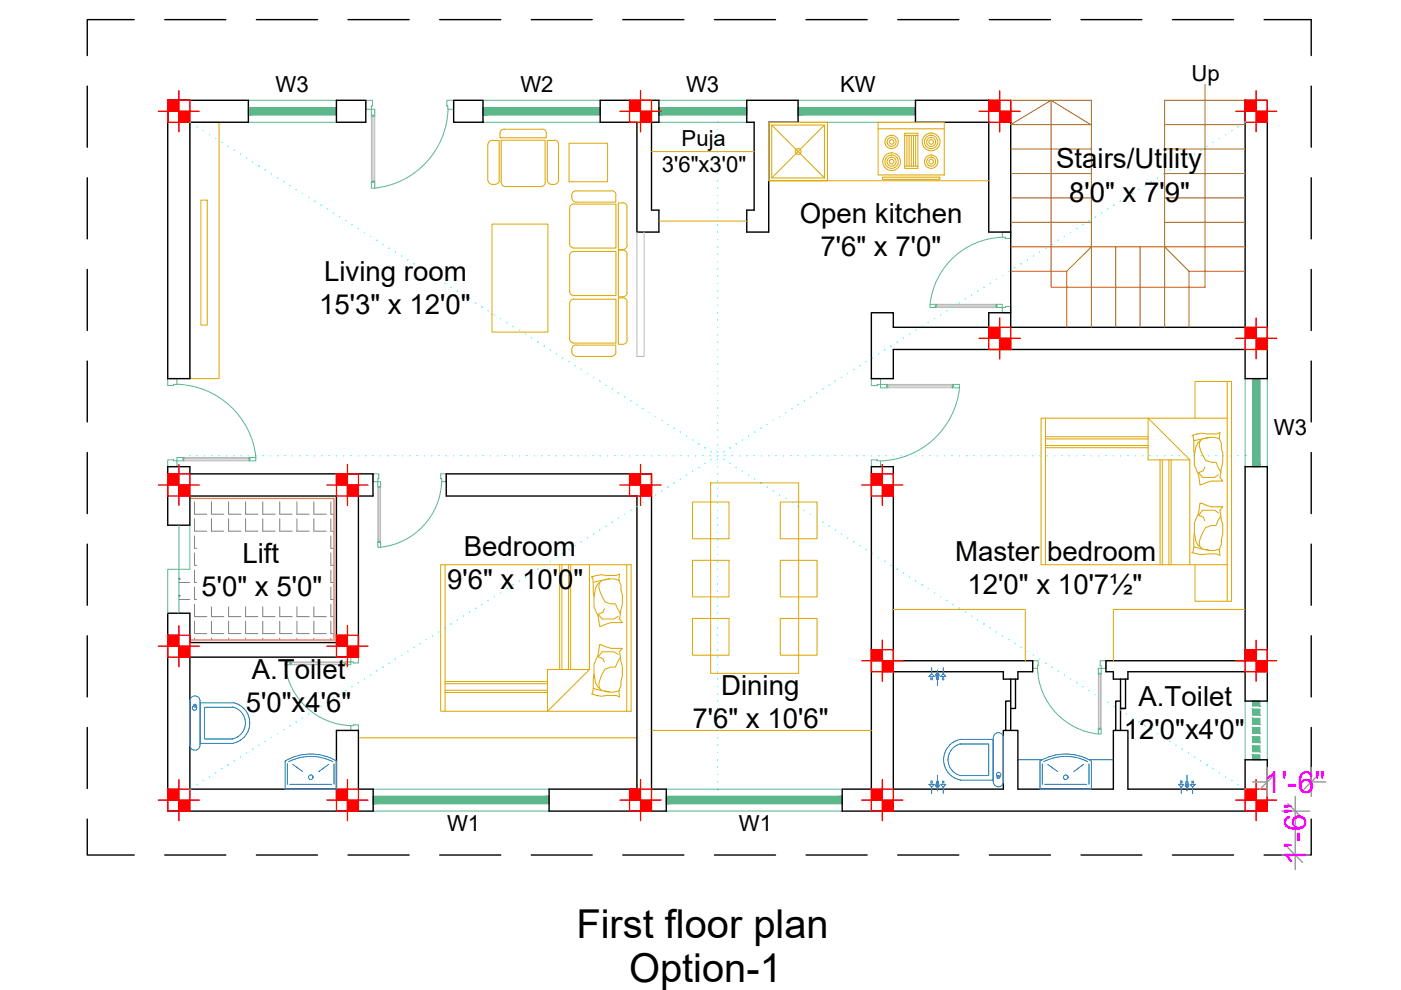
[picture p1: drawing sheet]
<svg xmlns="http://www.w3.org/2000/svg" width="297mm" height="210mm" viewBox="0 0 297 210" stroke-linecap="round" stroke-linejoin="round" font-family="sans-serif">
<!-- layer: A-FURN -->
<g fill="none" stroke="#dda500" stroke-width=".21">
<path d="M40.3 25.9h6.1v54.4h-6.1zM103.4 30.7v7.5M103.5 38.2a1.24 1.24 0 0 0 1.2 .9 1.24 1.24 0 0 0 1.2-.9M104.4 29.8h1.4v8.4M104.4 29.7a.91 .91 0 0 0-.9 .9M106 28.3v.9h9.8v-.9M106.9 27.4h8M106.9 27.4a.91 .91 0 0 0-.9 .9M115 27.4a.91 .91 0 0 1 .9 .9M115.6 38.7v-9h-9.3v8.9a.91 .91 0 0 0 .9 1M115.6 38.6a.91 .91 0 0 1-.9 1h-7.6M116 38.2a1.06 1.06 0 0 0 1.5 .9"/>
<path d="M117.5 29.8h-1.5v8.4M117.5 29.7a.91 .91 0 0 1 .9 .9M118.4 30.7v7.5M118.4 38.2a.91 .91 0 0 1-.9 .9M120.6 30.4h8.2v8.1h-8.2zM138.1 32.1h21.8M163 25.9h12.4v12.4h-12.4zM163 38.3h46.6M163.6 26.5h11.2v11.2h-11.2zM163.6 26.5l11.2 11.2M174.8 26.5l-11.2 11.2M186.2 25.9h14v11.2h-14z"/>
<path d="M186.2 27.3h14M187.1 37.6h12.2v.4h-12.2zM191.8 28.3h2.8v7.4h-2.8zM191.8 35.2h2.8M191.8 28.7h2.8M192.3 28.7v6.5M192.7 28.7v6.5M193.2 28.7v6.5M193.7 28.7v6.5M194.1 28.7v6.5M42.6 42.4h1.3v26.5h-1.3zM104.3 47.5h11.9v22.9h-11.9z"/>
<path d="M121.2 41.9a.91 .91 0 0 0 1 1M121.2 41.4v.6M121.7 53.3h8.9v9.4h-8.9M121.7 43.3h8.9v9.3h-8.9M121.7 53.3a.91 .91 0 0 0-.9 .9v7.6M121.7 43.2a.91 .91 0 0 0-.9 1v7.5a.91 .91 0 0 0 .9 .9M122.1 40.5h7.6M122.2 40.4a.91 .91 0 0 0-1 1M129.7 40.4a.91 .91 0 0 1 .9 1M130.6 41.4v1.5h-8.5M132 53.1h-.9v9.8h1a.91 .91 0 0 0 .9-.9M132 43h-.9v9.9h1a.91 .91 0 0 0 .9-.9"/>
<path d="M132.1 53a.91 .91 0 0 1 .9 .9M132.1 43a.91 .91 0 0 1 .9 .9M132.9 43.9v8.1M132.9 53.9v8.1M139.7 46.9h18.6M120.8 61.8a.91 .91 0 0 0 .9 .9M120.8 71.8a.91 .91 0 0 0 .9 .9M121.7 63.4h8.9v9.3h-8.9M121.7 63.4a.91 .91 0 0 0-.9 .9v7.6M122.1 73.2h8.5v1.4M122.1 75.6h7.6M122.2 73.1a1.24 1.24 0 0 0-1 1.2 1.24 1.24 0 0 0 1 1.2"/>
<path d="M130.6 74.6a.91 .91 0 0 1-.9 .9M132 63.2h-.9v9.8h1a.91 .91 0 0 0 .9-.9M132.1 63.1a.91 .91 0 0 1 .9 .9M132.9 64.1v8M221.7 88.7v31M221.7 93.1h21.7M221.7 94.5h21.7M221.7 92.6h21.7M221.7 94.9h21.7M246 97.5v22.2M246.4 97.5v22.2M247.8 97.5v22.2"/>
<path d="M248.3 97.5v22.2M252.3 97.5h-8.9v-8.8l8.9 8.8v22.2M253.4 88.7v-7.8h7.7v46.6h-7.7v-7.8M253.8 92l1-.2 1.1 .2h2l.8-.3-.2 1.3M254 92l-1.3 .3 .2 .1 .2 1 .1 5.2 .9 2.1 .3 2.1a9.8 9.8 0 0 1 4.8-.8l-.5-.8 .5-3v-2.1l-.2-1v-1.1l-.5-1M254.4 93.4l-.1 1.1 .3 1 1 2.1 1.2 .4h1l1 2.1M255 93l-1.9 .4M255.4 99l-.3 .8-1 .4 .9 1h2.5l.9-.5M255.4 92.9l2.1-.2 1 .3M256.5 92.7l-1.5 .3-1 .9-.5 .9-.3 1.7M260.2 88.7h-39.5v31h39.5M260.2 80.9v46.6"/>
<path d="M93.4 119.7h40.4v31.1h-40.4zM94.4 119.7v31.1M118.7 119.7v22.3M119.1 119.7v22.3M120.5 119.7v22.3M121 119.7v22.3M125 119.7v22.3l-8.9 8.8v-8.8h8.9M132.9 119.7v31.1M146.8 118.8h7.8v7.7h-7.8zM146.8 106.4h7.8v7.8h-7.8zM150.7 102.4h18.6v40.4h-18.6zM165.4 118.8h7.8v7.7h-7.8z"/>
<path d="M165.4 106.4h7.8v7.8h-7.8zM253.1 116l1.9 .4M253.2 112.9l.3 1.8 .5 .8 1 .9 1.5 .3M254.4 106.7a9.8 9.8 0 0 0 4.8 .8l-.5 .7 .5 3.1v2l-.2 1.1v1l-.5 1 .2 1.3-.8-.3h-2l-1.1 .2-2.1-.4 .2-.2 .2-1 .1-5.2 .9-2zM258.4 108.8l-.9-.6h-2.5l-.9 1 1 .5 .3 .7M258.5 116.4l-1 .3-2.1-.1M258.8 109.4l-1 2h-1l-1.2 .5-1 2-.3 1 .1 1.1M125.4 122.3l2.2-.5 1 .2h2l.8-.3-.2 1.3 .5 1.1v1l.3 1v2.1l-.6 3 .6 .8a9.8 9.8 0 0 0-4.9 .8l-.3-2.1-.9-2.1-.1-5.1-.2-1.1zM127.1 123.5l-.1 1 .7 2 .6 1.1 1.2 .4h1l1 2.1M127.7 123l-1.9 .5M128.1 129l-.3 .8-1 .4 .9 1h2.5l.9-.5M128.1 122.9l2.1-.2 1 .3"/>
<path d="M129.2 122.7l-1.5 .3-1 .9-.5 .9-.3 1.7M131.1 138.8l-.9-.6h-2.5l-.9 1 1 .5 .3 .7M131.5 139.4l-1 2h-1l-1.2 .5-.6 1-.7 2.1 .1 1M146.8 131.1h7.8v7.8h-7.8zM165.4 131.1h7.8v7.8h-7.8zM189.4 129.2h28v10.9M264 129.2h-27.9v10.9M76 156.4h59M94.4 146.4h21.7M94.4 145h21.7M94.4 146.8h21.7M94.4 144.5h21.7"/>
<path d="M125.8 146l1.9 .4M125.9 142.9l.3 1.8 .5 .9 1 .8 1.5 .3M131.2 146.4l.5-1v-1l.3-1v-2.1l-.6-3.1 .6-.7a9.8 9.8 0 0 1-4.9-.8l-.3 2.1-.9 2.1-.1 5.1-.2 1-.2 .1 1.3 .4M131.2 146.4l.2 1.4-.8-.3h-2l-1 .1-1.1-.1M131.2 146.4l-1 .3-2.1-.1M138.2 154.9h46.5"/>
<circle cx="169.2" cy="32.1" r=".61"/>
<circle cx="189" cy="34.3" r="1.42"/>
<circle cx="189" cy="30.1" r="1.42"/>
<circle cx="189" cy="34.3" r=".95"/>
<circle cx="189" cy="30.1" r=".95"/>
<circle cx="189" cy="34.3" r=".49"/>
<circle cx="189" cy="30.1" r=".49"/>
<circle cx="189" cy="34.3" r="1.88"/>
<circle cx="197.4" cy="34.3" r="1.42"/>
<circle cx="197.4" cy="30.1" r="1.42"/>
<circle cx="197.4" cy="34.3" r=".95"/>
<circle cx="197.4" cy="30.1" r=".95"/>
<circle cx="197.4" cy="30.1" r=".49"/>
<circle cx="197.4" cy="30.1" r="1.88"/>
<circle cx="197.4" cy="34.3" r=".49"/>
</g>
<!-- layer: A-OPEN -->
<g fill="none" stroke="#5cb88a" stroke-width=".21">
<path d="M52.7 25.9h18.6M52.7 21.3h18.6M77.6 21.3h1.4v1.2h-.3v.7h-1.1zM78.7 23.2h.8v1.5h-.3v-.3h-.2v.3h-.3zM78.7 38.5h.3v.2l.5-.2v1.4h-.8zM94.7 21.3h1.5v1.9h-1.2v-.7h-.3zM95 23.2a17.3 17.3 0 0 1-15.5 16.7M102.4 25.9h24.9M102.4 21.3h24.9M139.7 25.9h18.6M139.7 21.3h18.6M169.2 25.9h24.9"/>
<path d="M169.2 21.3h24.9M212.5 49.2h1.8v1.4h-1.1v-.3h-.7zM212.5 50.3a15.9 15.9 0 0 0-15.3 14.2M197.2 64.5h1.3v.2h-.2l.2 .5h-1.3zM211.2 64.5h1.3v.7h-1.3v-.2h.2v-.3h-.2zM212.5 65.2h.7v-.2h1.1v1.3h-1.8zM35.6 80.3h1.9v1.2h-.7v.3h-1.2zM35.6 97.5h1.2v.2h.7v1.2h-1.9zM37.5 97h1.4v.3h-.2l.2 .4h-1.4zM37.5 81.5a17.3 17.3 0 0 1 16.8 15.5M52.8 97h1.4v.7h-1.4v-.2h.2zM184.7 97.5h1.3v.2h.7v1.2h-2z"/>
<path d="M184.7 80.3h2v1.2h-.7v.3h-1.3zM186.7 81.5h1.4v.3h-.2l.2 .4h-1.4zM202 81.5h1.4v.7h-1.4v-.2h.2zM203.4 82.2a17.3 17.3 0 0 1-16.7 15.5M264 80.3v18.6M268.7 80.3v18.6M79.1 100.5h1.2v1h-.2v.6h-1zM80.1 102.1h.6v1.2h-.2v-.2l-.4 .2zM80.1 114.8h.2v.2l.4-.2v1.2h-.6zM93.4 100.5h1.2v1.6h-1v-.6h-.2zM93.6 102.1a14.5 14.5 0 0 1-12.9 13.9M74.4 139.3h1.6v1.3h-1v-.3h-.6z"/>
<path d="M60.4 140.9a14.5 14.5 0 0 0 14 12.9M60.5 140.3h1.1v.3h-.1l.1 .3h-1.1zM73.2 140.3h1.2v.6h-1.2v-.2h.2zM74.4 153.9h.6v-.2h1v1.2h-1.6zM218.9 140.1h1.2v1h-.1v.6h-1.1zM220 141.7a14.5 14.5 0 0 0 12.9 13.9M232.9 141.7h.6v1.2h-.2v-.2l-.4 .2zM232.9 154.4h.2v.3l.4-.3v1.2h-.6zM233.3 140.1h1.2v1.6h-1v-.6h-.2zM264 148.6v12.5M265.6 148.6h1.5M268.7 148.6v12.5"/>
<path d="M79.1 172h37.3M79.1 167.3h37.3M141.3 172h37.3M141.3 167.3h37.3"/>
</g>
<g fill="none" stroke="#808080" stroke-width=".21">
<path d="M79.2 24.7h.1M79.3 38.3l-.1 .2M198.5 64.7h.1M198.6 64.7h.1M211.1 64.7h.1M39.1 97.2l-.2 .1M52.7 97.2l.1 .1M188.1 82l.2 .1M202 82l-.2 .1M80.5 103.3l.1 .1M80.6 114.7l-.1 .1M61.6 140.7l.2 .1"/>
<path d="M73.2 140.7l-.1 .1M233 154.4h.1M233.1 142.9l-.1 .1"/>
</g>
<g fill="none" stroke="#bababa" stroke-width=".21">
<path d="M78.7 24.7v13.8M78.9 24.7v13.8M79.3 24.7v13.6M79.5 24.7v13.8M198.5 65.2h12.7M198.5 64.5h12.7M198.5 65h12.7M198.6 64.7h12.5M38.9 97.7h13.9M38.9 97h13.9M38.9 97.6h13.9M39.1 97.2h13.6"/>
<path d="M188.1 81.5h13.9M188.1 82.2h13.9M188.1 81.7h13.9M188.3 82.1h13.5M80.1 103.3v11.5M80.3 103.3v11.5M80.6 103.4v11.3M80.7 103.3v11.5M61.6 140.3h11.6M61.6 140.9h11.6M61.6 140.5h11.6M61.8 140.8h11.3"/>
<path d="M232.9 142.9v11.5M233 143v11.4M233.3 142.9v11.5M233.5 142.9v11.5"/>
</g>
<g fill="#5cb88a" stroke="#5cb88a" stroke-width=".21">
<path d="M169.2 22.8v1.6l24.9-1.6zM169.2 24.4l24.9-1.6v1.6z"/>
<path d="M169.2 24.4h24.9v-1.6zM169.2 22.8h24.9l-24.9 1.6z"/>
<path d="M139.7 22.8v1.6l18.6-1.6zM139.7 24.4l18.6-1.6v1.6z"/>
<path d="M139.7 24.4h18.6v-1.6zM139.7 22.8h18.6l-18.6 1.6z"/>
<path d="M102.4 22.8v1.6l24.9-1.6zM102.4 24.4l24.9-1.6v1.6z"/>
<path d="M102.4 24.4h24.9v-1.6zM102.4 22.8h24.9l-24.9 1.6z"/>
<path d="M79.1 168.8v1.6l37.3-1.6zM79.1 170.4l37.3-1.6v1.6z"/>
<path d="M79.1 170.4h37.3v-1.6zM79.1 168.8h37.3l-37.3 1.6z"/>
<path d="M141.3 168.8v1.6l37.3-1.6zM141.3 170.4l37.3-1.6v1.6z"/>
<path d="M141.3 170.4h37.3v-1.6zM141.3 168.8h37.3l-37.3 1.6z"/>
<path d="M265.6 160v1.1h1.5zM265.6 160h1.5v1.1z"/>
<path d="M265.6 158.1v1.3h1.5zM265.6 158.1h1.5v1.3z"/>
<path d="M265.6 156.2v1.3h1.5zM265.6 156.2h1.5v1.3z"/>
<path d="M265.6 154.2v1.3h1.5zM265.6 154.2h1.5v1.3z"/>
<path d="M265.6 152.3v1.3h1.5zM265.6 152.3h1.5v1.3z"/>
<path d="M265.6 150.3v1.4h1.5zM265.6 150.3h1.5v1.4z"/>
<path d="M265.6 148.6v1.1h1.5zM265.6 148.6h1.5v1.1z"/>
<path d="M265.6 80.3l1.5 18.6v-18.6zM265.6 80.3l1.5 18.6h-1.5z"/>
<path d="M265.6 80.3v18.6h1.5zM265.6 80.3h1.5v18.6z"/>
<path d="M52.7 22.8v1.6l18.6-1.6zM52.7 24.4l18.6-1.6v1.6z"/>
<path d="M52.7 24.4h18.6v-1.6zM52.7 22.8h18.6l-18.6 1.6z"/>
</g>
<!-- layer: A-WALL -->
<g fill="none" stroke="#000" stroke-width=".3">
<path d="M18.5 18.3v12.9M28.4 4.2h-9.9v7.6M34.9 4.2h13M54.4 4.2h12.9M73.8 4.2h12.9M93.2 4.2h13M112.6 4.2h13M132 4.2h13M151.5 4.2h12.9M170.9 4.2h13M190.3 4.2h13M209.8 4.2h12.9"/>
<path d="M229.2 4.2h12.9M248.6 4.2h12.9M268 4.2h10v7.6M278 18.3v12.9M18.5 37.7v12.9M35.6 21.3h17.1v4.6h-12.4v54.4h-4.7v-54.4M71.3 21.3h6.3v4.6h-6.3zM96.2 21.3h6.2v4.6h-6.2zM127.3 21.3h12.4v4.6h-1.6v18.6h1.6v4.7h-4.7v-23.3h-7.7zM158.3 21.3h10.9v4.6h-6.2v23.3h-4.7v-4.7h1.6v-18.6h-1.6zM209.6 21.3h-15.5v4.6h15.5v23.3h4.7M214.3 21.3v48.1h49.7v-48.1h4.7v59h-4.7v-6.2h-74.6v6.2h-4.7v-14h4.7v3.1h20.2v-3.1h4.7"/>
<path d="M278 37.7v12.9M18.5 57.1v13M278 57.1v13M18.5 76.6v12.9M278 76.6v12.9M18.5 95.9v13M35.6 98.9h4.7v1.6h38.8v4.7h-3.1v34.1h-35.7v28h31v-12.4h4.7v12.4h3.1v4.7h-43.5v-42h4.7v6.2h31v-31h-31v6.2h-4.7zM184.7 98.9h4.7v41.2h29.5v2.3h-3.1v1.6h-3.1v-1.6h-23.3v24.9h23.3v-12.4h3.1v12.4h20.3v-12.4h3v12.4h24.9v-6.2h4.7v10.9h-90.1v-4.7h6.1zM264 98.9h4.7v49.7h-4.7v-6.2h-24.9v1.6h-3v-1.6h-1.6v-2.3h29.5zM278 95.9v13M18.5 115.4v12.9M94.6 100.5h43.5v66.8h3.2v4.7h-24.9v-4.7h18.6v-62.1h-40.4z"/>
<path d="M278 115.4v12.9M18.5 134.8v13M278 134.8v13M18.5 154.2v13M278 154.2v13M18.5 173.7v7.6h9.9M278 173.7v7.6h-10M34.9 181.3h13M54.4 181.3h12.9M73.8 181.3h12.9M93.2 181.3h13M112.6 181.3h13"/>
<path d="M132 181.3h13M151.5 181.3h12.9M170.9 181.3h13M190.3 181.3h13M209.8 181.3h12.9M229.2 181.3h12.9M248.6 181.3h12.9"/>
</g>
<!-- layer: P-FIXT -->
<g fill="none" stroke="#006edd" stroke-width=".21">
<path d="M40.7 147.8a1.08 1.08 0 0 1 1.1-.1 1.08 1.08 0 0 1 .6 .9v9.4a1.08 1.08 0 0 1-1.1 1.1 1.08 1.08 0 0 1-1-1.1v-9.4zM49.3 149.9a3.5 3.5 0 0 1 2.7 3.4 3.5 3.5 0 0 1-2.7 3.4M49.4 149h-7v8.6h7M49.4 150h-6.1v6.7h6.1M49.4 149a4.4 4.4 0 0 1 3.6 4.3 4.4 4.4 0 0 1-3.6 4.3M197.5 141.5v1.3M200 141.5v1.3M203.6 157.7h6v6.7h-6M203.8 157.7a3.5 3.5 0 0 0-2.8 3.4 3.5 3.5 0 0 0 2.8 3.4M212.7 156.4v9.3M212.8 156.4a1.1 1.1 0 0 0-1.1-1.1 1.1 1.1 0 0 0-1.1 1.1v9.3a1.08 1.08 0 0 0 1.1 1.1 1.08 1.08 0 0 0 1.1-1.1M60.4 161.4a10.7 10.7 0 0 1 10.9 0"/>
<path d="M60.5 161.4v5.9h10.8v-5.9M60.9 161.9v4.4M61.2 161.5a10.2 10.2 0 0 1 9.4 0M61.4 166.3h8.9M62.1 162.1l2.1 1.5M69.7 162.1l-2.1 1.5M70.8 161.9v4.4M199.4 166.3h1.1l-.5 .6zM199.8 165.6v.4M199.8 165.8h.3M200 166.9v1.3M200.1 165.6v.4"/>
<path d="M203.6 165.4a4.4 4.4 0 0 1-3.5-4.3 4.4 4.4 0 0 1 3.5-4.3h7v8.6h-7M215.8 161.1h5.2M220.5 161.4a10.7 10.7 0 0 1 10.9 0M220.5 161.4v5.9h10.9v-5.9M221 161.9v4.4M221.3 161.5a10.2 10.2 0 0 1 9.3 0M221.5 166.3h8.9M222.1 162.1l2.1 1.5M229.7 162.1l-2 1.5M230.9 161.1h5.2M230.9 161.9v4.4M252.3 166.3h1.1l-.5 .6z"/>
<path d="M252.7 165.8h.3M252.7 165.6v.4M252.9 166.9v1.3M253 165.6v.4"/>
<circle cx="41.3" cy="150.1" r=".49"/>
<circle cx="41.3" cy="149.6" r=".32"/>
<circle cx="65.9" cy="164.8" r=".49"/>
<circle cx="211.7" cy="164.8" r=".32"/>
<circle cx="211.7" cy="164.2" r=".49"/>
<circle cx="226" cy="164.8" r=".49"/>
</g>
<!-- layer: 0 -->
<path d="M37.9 122.7h.2M37.9 126.3h.2M37.9 130h.2" fill="none" stroke="#07450d" stroke-width=".3"/>
<!-- layer: Hatch -->
<g fill="none" stroke="#808080" stroke-width=".21">
<path d="M41.2 106.4v2.6h2.7M41.2 110v2.6h2.7M41.2 113.6v2.7h.5M41.2 117.2v2.7h.5M44.8 106.4v2.6h2.7M44.8 110v2.6h2.7M48.5 106.4v2.6h2.6M48.5 110v2.6h2.6M52.1 106.4v2.6h2.6M52.1 110v2.6h2.6M55.7 106.4v2.6h2.6M55.7 110v2.6h2.6"/>
<path d="M59.3 106.4v2.6h2.6M59.3 110v2.6h2.6M62.9 106.4v2.6h2.7M62.9 110v2.6h2.7M66.5 106.4v2.6h2.7M66.5 110v2.6h2.7M70.1 106.4v2.6h.7M70.1 110v2.6h.7M70.1 113.6v2.7h.7M70.1 117.2v2.7h.7M37.9 123.5h2.3M37.9 127.1h2.3"/>
<path d="M41.2 120.9v2.6h.5M41.2 124.5v2.6h.5M41.2 128.1v2.6h2.7M41.2 131.7v2.6h2.7M41.2 135.3v.4M44.8 128.7v2h2.7M44.8 131.7v2.6h2.7M44.8 135.3v.4M48.5 128.7v2h2.6M48.5 131.7v2.6h2.6M48.5 135.3v.4M52.1 128.7v2h2.6"/>
<path d="M52.1 131.7v2.6h2.6M52.1 135.3v.4M55.7 128.7v2h2.6M55.7 131.7v2.6h2.6M55.7 135.3v.4M59.3 128.7v2h2.6M59.3 131.7v2.6h2.6M59.3 135.3v.4M62.9 128.7v2h2.7M62.9 131.7v2.6h2.7M62.9 135.3v.4M66.5 128.7v2h2.7"/>
<path d="M66.5 131.7v2.6h2.7M66.5 135.3v.4M70.1 120.9v2.6h.7M70.1 124.5v2.6h.7M70.1 128.1v2.6h.7M70.1 131.7v2.6h.7M70.1 135.3v.4"/>
</g>
<!-- layer: 0 -->
<path d="M40.3 105.7h30.5v30h-30.5" fill="none" stroke="#f27071" stroke-width=".3"/>
<path d="M35.6 21.3v4.6v-4.6h4.7M214.3 148.6h-1.1v6.3M214.3 144v10.9M215.3 144v6.2h-1M237.6 148.6h-1v6.3M237.6 144v10.9M238.6 144v6.2h-1h1" fill="none" stroke="#000" stroke-width=".3"/>
<path d="M40.3 25.9h.1M264 25.9h.1" fill="none" stroke="#0ff" stroke-width=".21"/>
<path d="M37.9 111.4v18.6M40.3 111.4v9.3h-4.7v9.3" fill="none" stroke="#5cb88a" stroke-width=".21"/>
<!-- layer: Hatch -->
<g fill="#f00" stroke="#f00" stroke-width=".21">
<path d="M35.6 21.3l2.3 2.3v-2.3zM35.6 21.3l2.3 2.3h-2.3z"/>
<path d="M37.9 23.6l2.4 2.3v-2.3zM37.9 23.6l2.4 2.3h-2.4z"/>
<path d="M133.5 21.3l2.3 2.3v-2.3zM133.5 21.3l2.3 2.3h-2.3z"/>
<path d="M135.8 23.6l2.3 2.3v-2.3zM135.8 23.6l2.3 2.3h-2.3z"/>
<path d="M209.6 21.3l2.4 2.3v-2.3zM209.6 21.3l2.4 2.3h-2.4z"/>
<path d="M212 23.6l2.3 2.3v-2.3zM212 23.6l2.3 2.3h-2.3z"/>
<path d="M264 21.3l2.3 2.3v-2.3zM264 21.3l2.3 2.3h-2.3z"/>
<path d="M266.3 23.6l2.4 2.3v-2.3zM266.3 23.6l2.4 2.3h-2.4z"/>
<path d="M264 69.4l2.3 2.3v-2.3zM264 69.4l2.3 2.3h-2.3z"/>
<path d="M266.3 71.7l2.4 2.4v-2.4zM266.3 71.7l2.4 2.4h-2.4z"/>
<path d="M209.6 69.4l2.4 2.3v-2.3zM209.6 69.4l2.4 2.3h-2.4z"/>
<path d="M212 71.7l2.3 2.4v-2.4zM212 71.7l2.3 2.4h-2.3z"/>
<path d="M35.6 100.5l2.3 2.3v-2.3zM35.6 100.5l2.3 2.3h-2.3z"/>
<path d="M37.9 102.8l2.4 2.4v-2.4zM37.9 102.8l2.4 2.4h-2.4z"/>
<path d="M71.3 100.5l2.4 2.3v-2.3zM71.3 100.5l2.4 2.3h-2.4z"/>
<path d="M73.7 102.8l2.3 2.4v-2.4zM73.7 102.8l2.3 2.4h-2.3z"/>
<path d="M133.5 100.5l2.3 2.3v-2.3zM133.5 100.5l2.3 2.3h-2.3z"/>
<path d="M135.8 102.8l2.3 2.4v-2.4zM135.8 102.8l2.3 2.4h-2.3z"/>
<path d="M184.7 100.5l2.4 2.3v-2.3zM184.7 100.5l2.4 2.3h-2.4z"/>
<path d="M187.1 102.8l2.3 2.4v-2.4zM187.1 102.8l2.3 2.4h-2.3z"/>
<path d="M264 137.8l2.3 2.3v-2.3zM264 137.8l2.3 2.3h-2.3z"/>
<path d="M266.3 140.1l2.4 2.3v-2.3zM266.3 140.1l2.4 2.3h-2.4z"/>
<path d="M184.7 137.8l2.4 2.3v-2.3zM184.7 137.8l2.4 2.3h-2.4z"/>
<path d="M187.1 140.1l2.3 2.3v-2.3zM187.1 140.1l2.3 2.3h-2.3z"/>
<path d="M71.3 134.7l2.4 2.3v-2.3zM71.3 134.7l2.4 2.3h-2.4z"/>
<path d="M73.7 137l2.3 2.3v-2.3zM73.7 137l2.3 2.3h-2.3z"/>
<path d="M35.6 134.7l2.3 2.3v-2.3zM35.6 134.7l2.3 2.3h-2.3z"/>
<path d="M37.9 137l2.4 2.3v-2.3zM37.9 137l2.4 2.3h-2.4z"/>
<path d="M35.6 167.3l2.3 2.3v-2.3zM35.6 167.3l2.3 2.3h-2.3z"/>
<path d="M37.9 169.6l2.4 2.4v-2.4zM37.9 169.6l2.4 2.4h-2.4z"/>
<path d="M71.3 167.3l2.4 2.3v-2.3zM71.3 167.3l2.4 2.3h-2.4z"/>
<path d="M73.7 169.6l2.3 2.4v-2.4zM73.7 169.6l2.3 2.4h-2.3z"/>
<path d="M133.5 167.3l2.3 2.3v-2.3zM133.5 167.3l2.3 2.3h-2.3z"/>
<path d="M135.8 169.6l2.3 2.4v-2.4zM135.8 169.6l2.3 2.4h-2.3z"/>
<path d="M184.7 167.3l2.4 2.3v-2.3zM184.7 167.3l2.4 2.3h-2.4z"/>
<path d="M187.1 169.6l2.3 2.4v-2.4zM187.1 169.6l2.3 2.4h-2.3z"/>
<path d="M264 167.3l2.3 2.3v-2.3zM264 167.3l2.3 2.3h-2.3z"/>
<path d="M266.3 169.6l2.4 2.4v-2.4zM266.3 169.6l2.4 2.4h-2.4z"/>
</g>
<!-- layer: A-COLS -->
<g fill="none" stroke="#f00" stroke-width=".3">
<path d="M37.9 19.2v8.8M135.8 19.2v8.8M212 19.2v8.8M266.3 19.2v8.8M33.6 23.6h8.6M35.6 21.3h4.7v4.6h-4.7zM131.4 23.6h8.8M133.5 21.3h4.6v4.6h-4.6zM207.6 23.6h8.7M209.6 21.3h4.7v4.6h-4.7zM262 23.6h8.7M264 21.3h4.7v4.6h-4.7z"/>
<path d="M207.6 71.7h8.7M209.6 69.4h4.7v4.7h-4.7zM212 67.4v8.7M262 71.7h8.7M264 69.4h4.7v4.7h-4.7zM266.3 67.4v8.7M37.9 98.5v8.7M73.7 98.5v8.7M135.8 98.5v8.7M187.1 98.5v8.7M33.6 102.8h8.6M35.6 100.5h4.7v4.7h-4.7z"/>
<path d="M69.3 102.8h8.7M71.3 100.5h4.7v4.7h-4.7zM131.4 102.8h8.8M133.5 100.5h4.6v4.7h-4.6zM182.7 102.8h8.7M184.7 100.5h4.7v4.7h-4.7zM33.6 137h8.6M35.6 134.7h4.7v4.6h-4.7zM37.9 132.6v8.8M69.3 137h8.7M71.3 134.7h4.7v4.6h-4.7zM73.7 132.6v8.8"/>
<path d="M184.7 137.8h4.7v4.6h-4.7zM187.1 135.7v8.8M264 137.8h4.7v4.6h-4.7zM266.3 135.7v8.8M182.7 140.1h8.7M262 140.1h8.7M33.6 169.6h8.6M35.6 167.3h4.7v4.7h-4.7zM37.9 165.3v8.7M69.3 169.6h8.7M71.3 167.3h4.7v4.7h-4.7zM73.7 165.3v8.7"/>
<path d="M131.4 169.6h8.8M133.5 167.3h4.6v4.7h-4.6zM135.8 165.3v8.7M182.7 169.6h8.7M184.7 167.3h4.7v4.7h-4.7zM187.1 165.3v8.7M262 169.6h8.7M264 167.3h4.7v4.7h-4.7zM266.3 165.3v8.7"/>
</g>
<!-- layer: A-ANNO-STIR -->
<g fill="none" stroke="#b85c00" stroke-width=".21">
<path d="M255.5 17.9v43h-32.7v-39.6M214.3 21.3h17.1v48.1M214.3 31.6h17.1M214.3 36.8h17.1M231.4 26.4h-17.1l8.5-5.1 8.6 5.2M246.9 26.4h17.1M246.9 31.6h17.1M246.9 36.8h17.1M264 21.3h-17.1v48.1M214.3 52.3h17.1l-5.2 5.2h-11.9M214.3 42h17.1M214.3 47.1h17.1"/>
<path d="M226.2 57.5v11.9M231.4 52.3h15.5l5.2 5.2M236.6 52.3v17.1M241.7 52.3v17.1M246.9 42h17.1M246.9 47.1h17.1M246.9 52.3h17.1M252.1 57.5v11.9M252.1 57.5h11.9"/>
</g>
<!-- layer: A-ANNO-LINE -->
<path d="M135 49.2v26.4h1.6v-26.4" fill="none" stroke="#bababa" stroke-width=".21"/>
<path d="M40.3 25.9h.1M264 96.6h.1M40.3 167.3h.1M152.1 167.3h.1" fill="none" stroke="#0ff" stroke-width=".21"/>
<!-- layer: A-WALL -->
<path d="M265.6 165.8h3.1M268.7 162.7v6.1M271.8 172h5.9M274.6 168.8v15.6M278 162.7v6.1M278 165.8h3.1M271.8 181.3h5.9" fill="none" stroke="#989898" stroke-width=".3"/>
<!-- layer: 0 -->
<path d="M270.2 164.3l-3.1 3.1M273 179.7l3.2 3.2M273 170.4l3.2 3.1M279.5 164.3l-3.1 3.1" fill="none" stroke="#989898" stroke-width=".3"/>
<g font-size="8.4">
<text x="122.2" y="198.8">First floor plan</text>
<text x="133.4" y="208.3">Option-1</text>
</g>
<g font-size="6.5" fill="#f0f">
<text x="268.1" y="168.1">1'-6&quot;</text>
<text x="276.9" y="183.3" transform="rotate(-90 276.9 183.3)">1'-6&quot;</text>
</g>
<g font-size="5.9">
<text x="223.9" y="35.7">Stairs/Utility</text>
<text x="169.5" y="47.2">Open kitchen</text>
<text x="226.7" y="42.8">8'0&quot; x 7'9&quot;</text>
<text x="68.7" y="59.6">Living room</text>
<text x="173.9" y="54.2">7'6&quot; x 7'0&quot;</text>
<text x="67.6" y="66.6">15'3&quot; x 12'0&quot;</text>
<text x="51.4" y="119.4">Lift</text>
<text x="98.3" y="117.9">Bedroom</text>
<text x="202.5" y="119">Master bedroom</text>
<text x="94.8" y="124.9">9'6&quot; x 10'0&quot;</text>
<text x="205.1" y="126">12'0&quot; x 10'7½&quot;</text>
<text x="42.7" y="126.4">5'0&quot; x 5'0&quot;</text>
<text x="53.4" y="143.9">A.Toilet</text>
<text x="152.9" y="147.3">Dining</text>
<text x="241.4" y="149.7">A.Toilet</text>
<text x="52.1" y="150.9">5'0&quot;x4'6&quot;</text>
<text x="146.8" y="154.3">7'6&quot; x 10'6&quot;</text>
<text x="238.3" y="156.7">12'0&quot;x4'0&quot;</text>
</g>
<g font-size="4.7">
<text x="252.6" y="17.1">Up</text>
<text x="58.4" y="19.6">W3</text>
<text x="110.3" y="19.6">W2</text>
<text x="145.5" y="19.6">W3</text>
<text x="178.1" y="19.6">KW</text>
<text x="144.5" y="30.9">Puja</text>
<text x="140.3" y="36.5">3'6&quot;x3'0&quot;</text>
<text x="270.1" y="92.3">W3</text>
<text x="94.8" y="176.2">W1</text>
<text x="156.7" y="176.2">W1</text>
</g>
<g font-size="3.1" fill="#006edd">
<text x="196.1" y="145.3">H</text>
<text x="198.6" y="145.3">C</text>
<text x="196.1" y="167.2">C</text>
<text x="249.1" y="167.2">C</text>
</g>
</svg>
